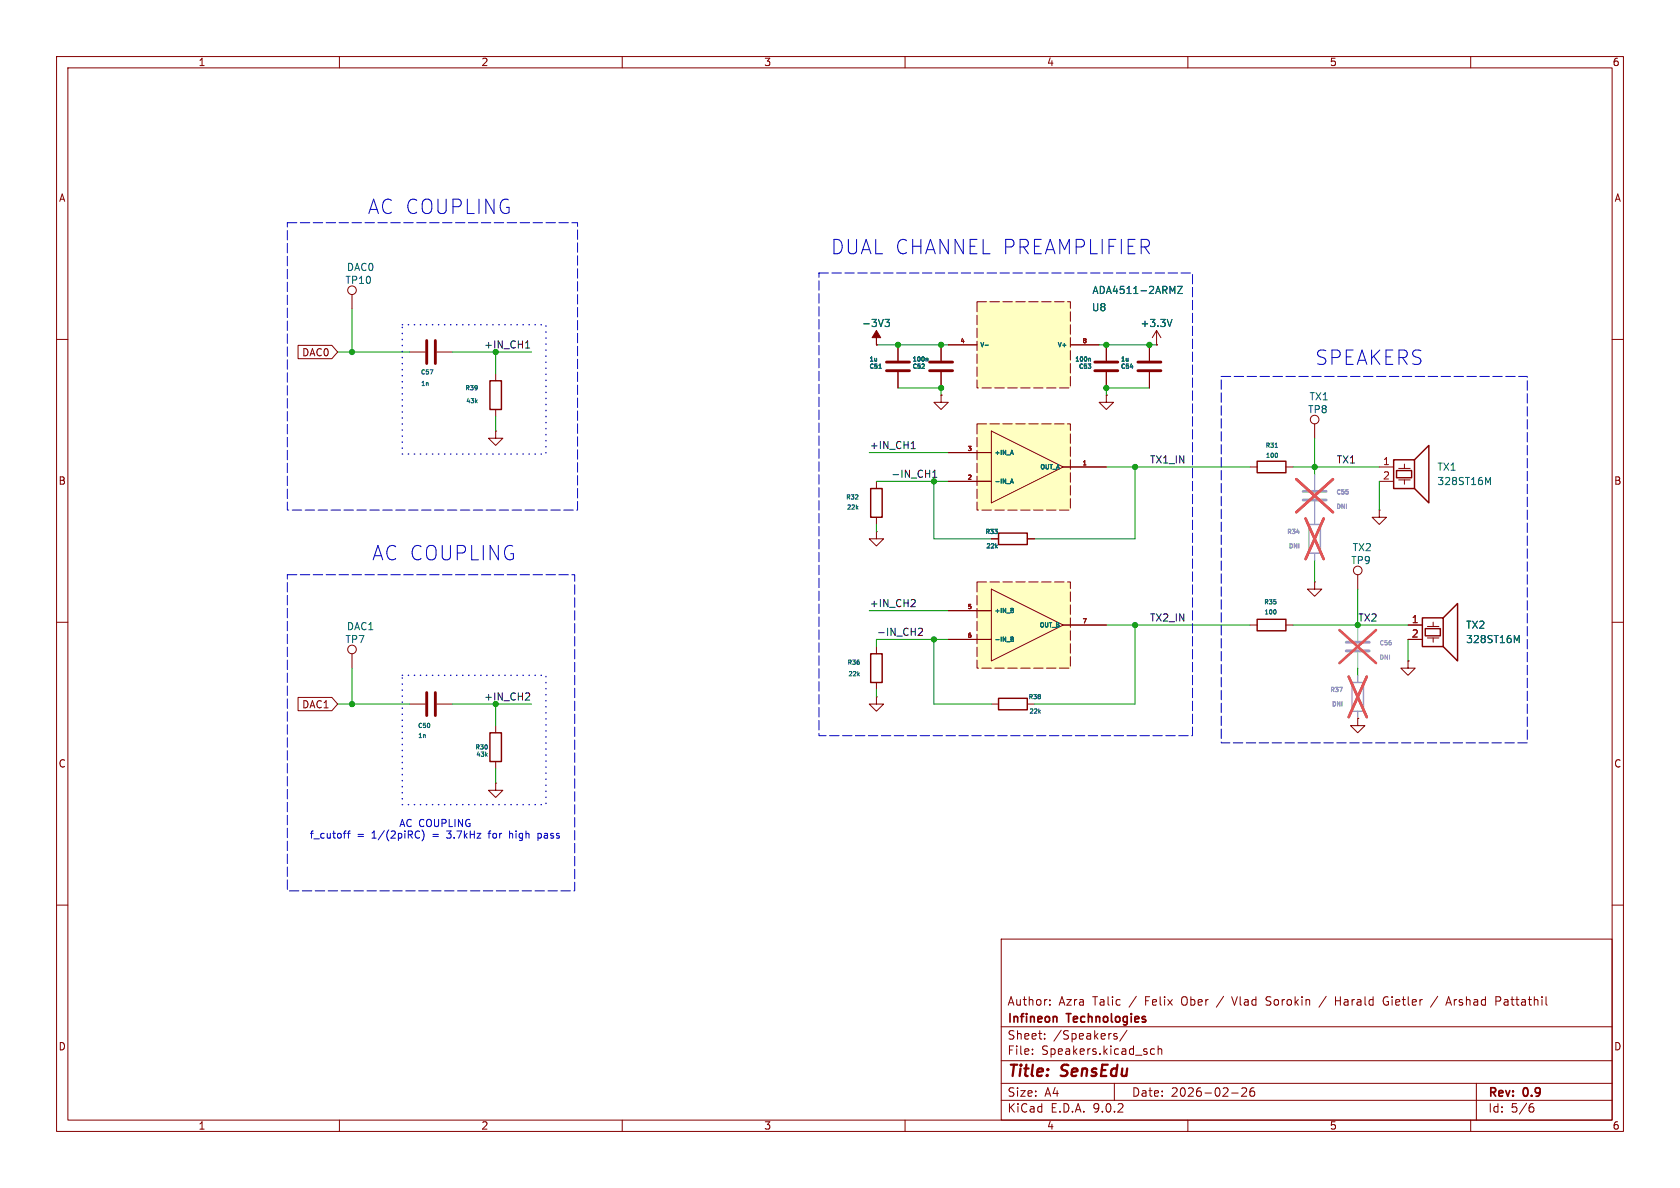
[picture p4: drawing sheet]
<svg xmlns="http://www.w3.org/2000/svg" width="297mm" height="210mm" viewBox="0 0 297 210" stroke-linecap="round" stroke-linejoin="round" font-family="sans-serif">
<g fill="none" stroke="#840000" stroke-width=".18">
<path d="M10 10h277v190h-277zM12 12h273v186h-273zM60 10v2M110 10v2M160 10v2M210 10v2M260 10v2M62.2 52.1v2.5M10 60h2M72.4 62.2h2.8M77.2 62.2h2.8M87.6 76.2v1.3h1.3l-1.3 1.2-1.2-1.2h1.2"/>
<path d="M87.6 76.2h.1M87.6 66v1.3M87.6 72.4v1.3M166.4 69.9v1.2h1.2l-1.2 1.3-1.3-1.3h1.3M166.4 69.9h.1M195.6 69.9v1.2h1.2l-1.2 1.3-1.3-1.3h1.3M195.6 69.9h.1M203.2 61v2.8M203.2 65.8v2.8M232.4 74.9v2.6M285 60h2M154.9 85.1v1.3"/>
<path d="M154.9 91.4v1.3M10 110h2M62.2 115.6v2.5M221 110.5h1.2M227.3 110.5h1.3M232.4 102.9v1.2h1.3l-1.3 1.3-1.3-1.3h1.3M232.4 102.9h.1M248.9 116.8v1.3h1.3l-1.3 1.3-1.3-1.3h1.3M248.9 116.8h.1M248.9 110.5h2.6M248.9 113h2.6M252.3 110.7h2.1"/>
<path d="M252.3 112.8h2.1M253.4 110v.7M253.4 112.8v.7M285 110h2M72.4 124.5h2.8M77.2 124.5h2.8M87.6 138.4v1.3h1.3l-1.3 1.3-1.2-1.3h1.2M87.6 138.4h.1M87.6 128.3v1.2M87.6 134.6v1.3M240 127v1.3h1.3l-1.3 1.2-1.2-1.2h1.2M240 127h.1"/>
<path d="M10 160h2M177 166h108v32h-108zM185.6 177.6v.1M185.6 176.8v.1M217.7 176.2l.5 1.5M223.8 177.6l.6 .1M224.1 176.2l-.3 .3 .1 .3 .2 .1M234.5 176.1l-1.3 2M236.1 176.2v1.5M236.1 176.9h.9M245.2 177.1h.3M245.2 176.2a.75 .75 0 0 0-.7 .7 .75 .75 0 0 0 .7 .8l.2-.1"/>
<path d="M254.2 176.1l-1.3 2M255.6 177.7l.5-1.5 .5 1.5M255.7 177.3h.8M264.5 176.2h.5l.3 .3-.1 .4-.7 .1M285 160h2M60 198v2M110 198v2M160 198v2M177 194.5h108M177 191.5h108M177 187.5h108M177 181.5h108"/>
<path d="M182.5 186.3v.1M182.5 185.5v.1M184.7 183.6v.1M184.7 182.8v.1M197 183.1l.5 .2v.2l-.2 .2-.4-.1M197 182.8h.5M197 191.5v3M199.2 182.1l-1.2 2M204.1 185.5l-.4-.1-.3 .3v.4l.1 .2h.6M204.7 185.5l.3-.1 .3 .1 .1 .9M204.7 184.9v1.5M210 198v2"/>
<path d="M217.7 193.2h1.2M219.5 192.4l.6-.1 .2 .1 .1 .3-.9 1.1h.9M221.7 192.3a.59 .59 0 0 0-.7 .6v.6l.1 .2 .4 .1 .2-.1 .1-.5-.1-.3h-.5l-.2 .3M260 198v2M261 191.5v6.5M270.6 195.7h.4l.2 .3-.1 .5-.5 .1M271 195.1l-.4 .1"/>
<circle cx="62.2" cy="51.3" r=".76"/>
<circle cx="232.4" cy="74.2" r=".76"/>
<circle cx="62.2" cy="114.8" r=".76"/>
</g>
<path d="M186.6 179.7l.2 .2v.8" fill="none" stroke="#840000" stroke-width=".3"/>
<path d="M86.6 67.3h2v5.1h-2zM153.9 86.4h2.1v5h-2.1zM222.2 109.5h5.1v2h-5.1zM251.5 109.2h3.6v5.1h-3.6zM252 111.1h2.6v1.3h-2.6zM255.1 109.2l2.6-2.5v10.1l-2.6-2.5M86.6 129.5h2v5.1h-2z" fill="none" stroke="#840000" stroke-width=".25"/>
<path d="M75.4 60.2v4.1M77 60.2v4.1M201.2 64h4M201.2 65.5h4M75.4 122.4v4.1M77 122.4v4.1" fill="none" stroke="#840000" stroke-width=".51"/>
<path d="M230.4 86.9h4M230.4 88.4h4M238 113.5h4.1M238 115.1h4.1" fill="none" stroke="#a1a1a1" stroke-width=".51"/>
<path d="M232.4 83.8v2.8M232.4 88.6v4.1M232.4 97.8v1.3M240 110.5v2.8M240 115.3v2.8M240 119.4v1.3M240 125.7v1.3" fill="none" stroke="#a1a1a1" stroke-width=".18"/>
<path d="M229.2 84.7l6.4 5.9M230.8 91.7l3.2 7.1M234 91.7l-3.2 7.1M235.6 84.7l-6.4 5.9M236.8 111.4l6.5 5.8M238.4 119.6l3.2 7.2M241.6 119.6l-3.2 7.2M243.3 111.4l-6.5 5.8" fill="none" stroke="#e65255" stroke-width=".46"/>
<path d="M225.5 107.8l.1 .3-.1 .4M268.1 113.2l.5-.9v1.3" fill="none" stroke="#006464" stroke-width=".18"/>
<path d="M231.4 92.7h2v5.1h-2zM239 120.7h2v5h-2z" fill="none" stroke="#a1a1a1" stroke-width=".25"/>
<g fill="#ffffc2">
<path d="M172.7 53.3h16.5v15.3h-16.5z"/>
<path d="M172.7 74.9h16.5v15.3h-16.5z"/>
<path d="M172.7 102.9h16.5v15.2h-16.5z"/>
</g>
<g fill="none" stroke="#840000" stroke-width=".18">
<path d="M204.5 58.4l-.8 1.3M204.5 58.4l.7 1.3M204.5 58.4v2.6M52.7 61.1h6l1 1.1-1 1.2h-6zM154.9 61h.1M158.7 61v2.8M158.7 65.8v2.8M166.4 69.9h.1M166.4 61v2.8M166.4 65.8v2.8M167.6 61h5.1M175.3 76.2l12.7 6.4-12.7 6.3z"/>
<path d="M189.2 61h5.1M195.6 69.9h.1M195.6 61v2.8M195.6 65.8v2.8M203.2 61v2.8M203.2 65.8v2.8M204.5 61h.1M154.9 94v1.3h1.3l-1.3 1.2-1.2-1.2h1.2M154.9 94h.1M167.6 80h7.7M167.6 85.1h7.7M175.3 95.3h1.2"/>
<path d="M181.6 95.3h1.3M188 82.6h7.6M221 82.6h1.2M227.3 82.6h1.3M243.8 90.2v1.2h1.3l-1.3 1.3-1.2-1.3h1.2M243.8 90.2h.1M243.8 85.1h2.6M243.8 82.6h2.6M247.3 82.8h2M247.3 84.8h2M248.3 82v.8M248.3 84.8v.8"/>
<path d="M154.9 114.3v1.3M167.6 108h7.7M167.6 113h7.7M175.3 104.1l12.7 6.4-12.7 6.3zM188 110.5h7.6M240 101.6v2.5M248.9 116.8h.1M248.9 113h2.6M248.9 110.5h2.6M52.7 123.3h6l1 1.2-1 1.1h-6zM154.9 123.2v1.3h1.3l-1.3 1.2-1.2-1.2h1.2M154.9 123.2h.1"/>
<path d="M154.9 120.7v1.2M175.3 124.5h1.2M181.6 124.5h1.3M240 127h.1"/>
<circle cx="240" cy="100.8" r=".76"/>
</g>
<path d="M172.7 53.3h16.5v15.3h-16.5zM172.7 74.9h16.5v15.3h-16.5zM172.7 102.9h16.5v15.2h-16.5z" fill="none" stroke="#840000" stroke-width=".18" stroke-dasharray="1.7 .6"/>
<g fill="none" stroke="#006464" stroke-width=".18">
<path d="M156.5 56.5h.7l-.4 .4 .4 .2v.5l-.2 .1h-.5M207.2 56.5l-.4 1.2M208.2 50.6h.8l-.8 1.3h.8M155.4 65.1h.4M163.8 63.3l.2 .1v.4M174.2 61h.5M178.9 79.6l.2 .8M192.6 63.3l.2 .1v.4M225.4 79.1h.4M178.6 85.4l.3-.7 .2 .7M178.7 85.2h.4M225.7 80.1l.1 .3-.1 .4"/>
<path d="M263.1 85.3l.4-.9v1.3M178.7 112.6l.4 .1-.1 .3M178.7 113h.3M179 107.9l.2 .1-.2 .3M179 113l.2 .1-.1 .2-.4 .1M179.1 107.6v.3M268.1 113.2l.5-.9v1.3"/>
</g>
<path d="M176.5 94.2h5.1v2.1h-5.1zM222.2 81.5h5.1v2.1h-5.1zM246.4 81.3h3.7v5.1h-3.7zM246.9 83.2h2.7v1.3h-2.7zM250.1 81.3l2.5-2.6v10.2l-2.5-2.5M153.9 115.6h2.1v5.1h-2.1zM176.5 123.4h5.1v2.1h-5.1z" fill="none" stroke="#840000" stroke-width=".25"/>
<path d="M154.9 58.4l.8 1.3h-.8v1.3v-1.3h-.7z" fill="#840000" stroke="#840000" stroke-width=".18"/>
<path d="M156.7 64h4.1M156.7 65.5h4.1M164.3 64h4.1M164.3 65.5h4.1M193.5 64h4.1M193.5 65.5h4.1" fill="none" stroke="#840000" stroke-width=".51"/>
<path d="M92.9 61.5h.7M93 60.6l.3-.3v1.2M161.1 79.3h.7M161.2 78.3l.3-.3v1.3M164.9 84.4h.7M164.9 83.5l.4-.4v1.3M161.3 106h.4l.1 .3-.8 .9h.8M162.4 111.2l.4-.1 .3 .3-.8 .9h.8M93.1 122.5h.4l.1 .3-.7 1h.7" fill="none" stroke="#0f0f0f" stroke-width=".18"/>
<g fill="none" stroke="#009600" stroke-width=".18">
<path d="M62.2 54.6v7.6M59.7 62.2h12.7M80 62.2h14M87.6 62.2v3.8M87.6 73.7v2.5M154.9 61h12.7M158.7 68.6h7.7v1.3M194.3 61h10.2M203.2 68.6h-7.6v1.3M232.4 77.5v6.3M153.7 80h13.9M154.9 92.7v1.3"/>
<path d="M154.9 85.1h12.7M165.1 85.1v10.2h10.2M195.6 82.6h25.4M200.7 82.6v12.7h-17.8M228.6 82.6h15.2M232.4 99.1v3.8M243.8 85.1v5.1M62.2 118.1v6.4M153.7 108h13.9M165.1 113v11.5h10.2M167.6 113h-12.7v1.3M195.6 110.5h25.4"/>
<path d="M200.7 110.5v14h-17.8M228.6 110.5h20.3M240 104.1v6.4M240 118.1v1.3M248.9 113v3.8M59.7 124.5h12.7M80 124.5h14M87.6 124.5v3.8M87.6 135.9v2.5M154.9 121.9v1.3"/>
</g>
<g fill="none" stroke="#0000c2" stroke-width=".18">
<path d="M60.7 147.3h.5M61.1 146.9h.1M61.4 147.3h.5M61.9 146.9l-.3 .2v1.1M74.2 148l-.4 .2M74.8 147a1.47 1.47 0 0 1-.2 1.6M86.3 147.3h.5M86.5 147v1.2M90.1 146.9v1.3M90.4 147.3l-.3 .1M95.1 147.4l.4-.1 .1 .1M95.1 147.3v1.3"/>
<path d="M95.6 148l-.1 .2-.4-.1"/>
</g>
<path d="M50.8 39.4h51.3v50.8h-51.3zM144.8 48.3h66v81.7h-66zM215.9 66.5h54.1v64.8h-54.1zM50.8 101.6h50.8v55.9h-50.8z" fill="none" stroke="#0000c2" stroke-width=".18" stroke-dasharray="1.7 .6"/>
<path d="M71.1 57.4h25.4v22.9h-25.4zM71.1 119.4h25.4v22.8h-25.4z" fill="none" stroke="#0000c2" stroke-width=".25" stroke-dasharray=".1 1"/>
<path d="M232.4 83.8v2.8M232.4 88.6v4.1M232.4 97.8v1.3M240 119.4v1.3M240 125.7v1.3" fill="none" stroke="#a1a1a1" stroke-width=".18"/>
<path d="M229.2 84.7l6.4 5.9M230.8 91.7l3.2 7.1M234 91.7l-3.2 7.1M235.6 84.7l-6.4 5.9M238.4 119.6l3.2 7.2M241.6 119.6l-3.2 7.2" fill="none" stroke="#e65255" stroke-width=".46"/>
<g fill="#009600" stroke="#009600" stroke-width=".18">
<circle cx="158.7" cy="61" r=".46"/>
<circle cx="166.4" cy="68.6" r=".46"/>
<circle cx="203.2" cy="61" r=".46"/>
<circle cx="195.6" cy="68.6" r=".46"/>
<circle cx="165.1" cy="85.1" r=".46"/>
<circle cx="200.7" cy="82.6" r=".46"/>
<circle cx="200.7" cy="110.5" r=".46"/>
<circle cx="165.1" cy="113" r=".46"/>
<circle cx="195.6" cy="61" r=".46"/>
<circle cx="166.4" cy="61" r=".46"/>
<circle cx="62.2" cy="62.2" r=".46"/>
<circle cx="87.6" cy="62.2" r=".46"/>
<circle cx="62.2" cy="124.5" r=".46"/>
<circle cx="87.6" cy="124.5" r=".46"/>
<circle cx="232.4" cy="82.6" r=".46"/>
<circle cx="240" cy="110.5" r=".46"/>
</g>
<g font-size="3.5" fill="#0000c2">
<text x="65" y="38.1">AC COUPLING</text>
<text x="146.9" y="45.2">DUAL CHANNEL PREAMPLIFIER</text>
<text x="232.5" y="64.7">SPEAKERS</text>
<text x="65.8" y="99.3">AC COUPLING</text>
</g>
<g font-size="2.8" fill="#840000">
<text x="178" y="190.9">Title:</text>
<text x="187.7" y="190.9">SensEdu</text>
</g>
<g font-size="2.1" fill="#840000">
<text x="178" y="178">Author:</text>
<text x="187.2" y="178">Azra</text>
<text x="193.2" y="178">Talic</text>
<text x="199.8" y="178">/</text>
<text x="202.7" y="178">Felix</text>
<text x="209.3" y="178">Ober</text>
<text x="215.7" y="178">/</text>
<text x="218.6" y="178">Vlad</text>
<text x="224.7" y="178">Sorokin</text>
<text x="237.2" y="178">Harald</text>
<text x="245.9" y="178">Gietler</text>
<text x="257.4" y="178">Arshad</text>
<text x="266.2" y="178">Pattathil</text>
<text x="178" y="184">Sheet:</text>
<text x="178" y="181.2">Infineon</text>
<text x="186.2" y="184">/Speakers/</text>
<text x="188.7" y="181.2">Technologies</text>
<text x="178" y="186.7">File:</text>
<text x="184.1" y="186.7">Speakers.kicad_sch</text>
<text x="178" y="196.9">KiCad</text>
<text x="178" y="194.1">Size:</text>
<text x="184.7" y="194.1">A4</text>
<text x="185.7" y="196.9">E.D.A.</text>
<text x="193.3" y="196.9">9.0.2</text>
<text x="200" y="194.1">Date:</text>
<text x="207" y="194.1">2026-02-26</text>
<text x="263" y="194.3">Rev:</text>
<text x="263" y="196.9">Id:</text>
<text x="267.1" y="196.9">5/6</text>
<text x="269.4" y="194.3">0.9</text>
</g>
<g font-size="1.8" fill="#840000">
<text x="35" y="11.9">1</text>
<text x="85" y="11.9">2</text>
<text x="135" y="11.9">3</text>
<text x="185" y="11.9">4</text>
<text x="235" y="11.9">5</text>
<text x="285" y="11.9">6</text>
<text x="10.3" y="35.9">A</text>
<text x="285.3" y="35.9">A</text>
<text x="53.3" y="63.2">DAC0</text>
<text x="10.3" y="85.9">B</text>
<text x="285.3" y="85.9">B</text>
<text x="53.3" y="125.4">DAC1</text>
<text x="10.3" y="135.9">C</text>
<text x="285.3" y="135.9">C</text>
<text x="10.3" y="185.9">D</text>
<text x="285.3" y="185.9">D</text>
<text x="35" y="199.9">1</text>
<text x="85" y="199.9">2</text>
<text x="135" y="199.9">3</text>
<text x="185" y="199.9">4</text>
<text x="235" y="199.9">5</text>
<text x="285" y="199.9">6</text>
</g>
<g font-size="1.8" fill="#006464">
<text x="61" y="50.4">TP10</text>
<text x="61.2" y="48.1">DAC0</text>
<text x="193" y="52.2">ADA4511-2ARMZ</text>
<text x="152.3" y="58">-3V3</text>
<text x="192.9" y="55.2">U8</text>
<text x="201.5" y="58">+3.3V</text>
<text x="231.4" y="71">TX1</text>
<text x="231.1" y="73.3">TP8</text>
<text x="254" y="83.4">TX1</text>
<text x="254" y="86">328ST16M</text>
<text x="238.8" y="99.9">TP9</text>
<text x="239" y="97.6">TX2</text>
<text x="61" y="113.9">TP7</text>
<text x="61.2" y="111.6">DAC1</text>
<text x="259.1" y="111.4">TX2</text>
<text x="259.1" y="113.9">328ST16M</text>
</g>
<g font-size="1.8" fill="#0f0f0f">
<text x="85.5" y="61.7">+IN_CH1</text>
<text x="153.7" y="79.5">+IN_CH1</text>
<text x="203.2" y="82">TX1_IN</text>
<text x="236.2" y="82">TX1</text>
<text x="157.5" y="84.6">-IN_CH1</text>
<text x="153.7" y="107.4">+IN_CH2</text>
<text x="154.9" y="112.5">-IN_CH2</text>
<text x="203.2" y="110">TX2_IN</text>
<text x="240" y="110">TX2</text>
<text x="85.5" y="123.9">+IN_CH2</text>
</g>
<g font-size="1.8" fill="#a90000">
<text x="244.4" y="82.3">1</text>
<text x="244.4" y="84.8">2</text>
<text x="249.5" y="110.2">1</text>
<text x="249.5" y="112.8">2</text>
</g>
<g font-size="1.8" fill="#0000c2">
<text x="54.7" y="148.4">f_cutoff</text>
<text x="63.1" y="148.4">=</text>
<text x="65.8" y="148.4">1/(2piRC)</text>
<text x="70.5" y="146.4">AC COUPLING</text>
<text x="76.7" y="148.4">=</text>
<text x="79.5" y="148.4">3.7kHz</text>
<text x="87.1" y="148.4">for</text>
<text x="90.9" y="148.4">high</text>
<text x="96.1" y="148.4">pass</text>
</g>
<g font-size="1.1" fill="#006464">
<text x="153.6" y="64.1">1u</text>
<text x="153.6" y="65.4">C51</text>
<text x="161.2" y="64.1">100n</text>
<text x="161.2" y="65.4">C52</text>
<text x="173.2" y="61.6">V-</text>
<text x="186.8" y="61.6">V+</text>
<text x="190" y="64.1">100n</text>
<text x="190.6" y="65.4">C53</text>
<text x="198" y="64.1">1u</text>
<text x="198" y="65.4">C54</text>
<text x="74.3" y="66.4">C57</text>
<text x="74.3" y="68.4">1n</text>
<text x="82.1" y="69.2">R39</text>
<text x="82.3" y="71.5">43k</text>
<text x="175.8" y="80.6">+IN_A</text>
<text x="183.7" y="83.2">OUT_A</text>
<text x="223.6" y="79.3">R31</text>
<text x="223.7" y="81.1">100</text>
<text x="149.5" y="88.5">R32</text>
<text x="175.8" y="85.7">-IN_A</text>
<text x="149.6" y="90.3">22k</text>
<text x="174.1" y="94.6">R33</text>
<text x="174.2" y="97.1">22k</text>
<text x="223.4" y="107">R35</text>
<text x="175.8" y="108.6">+IN_B</text>
<text x="175.8" y="113.6">-IN_B</text>
<text x="183.6" y="111.1">OUT_B</text>
<text x="223.4" y="108.8">100</text>
<text x="149.7" y="117.7">R36</text>
<text x="149.9" y="119.7">22k</text>
<text x="181.7" y="123.8">R38</text>
<text x="73.8" y="128.9">C50</text>
<text x="73.8" y="130.7">1n</text>
<text x="181.9" y="126.3">22k</text>
<text x="83.9" y="132.7">R30</text>
<text x="84.1" y="134">43k</text>
</g>
<g font-size="1.1" fill="#a90000">
<text x="169.7" y="60.7">4</text>
<text x="191.3" y="60.7">8</text>
<text x="170.9" y="79.8">3</text>
<text x="191.3" y="82.3">1</text>
<text x="170.9" y="84.8">2</text>
<text x="170.9" y="107.7">5</text>
<text x="170.9" y="112.8">6</text>
<text x="191.3" y="110.2">7</text>
</g>
<g font-size="1.1" fill="#989898">
<text x="236.1" y="87.6">C55</text>
<text x="227.4" y="94.6">R34</text>
<text x="236.1" y="90.1">DNI</text>
<text x="227.7" y="97.1">DNI</text>
<text x="243.8" y="114.3">C56</text>
<text x="243.8" y="116.8">DNI</text>
<text x="235.1" y="122.5">R37</text>
<text x="235.3" y="125.1">DNI</text>
</g>
</svg>
